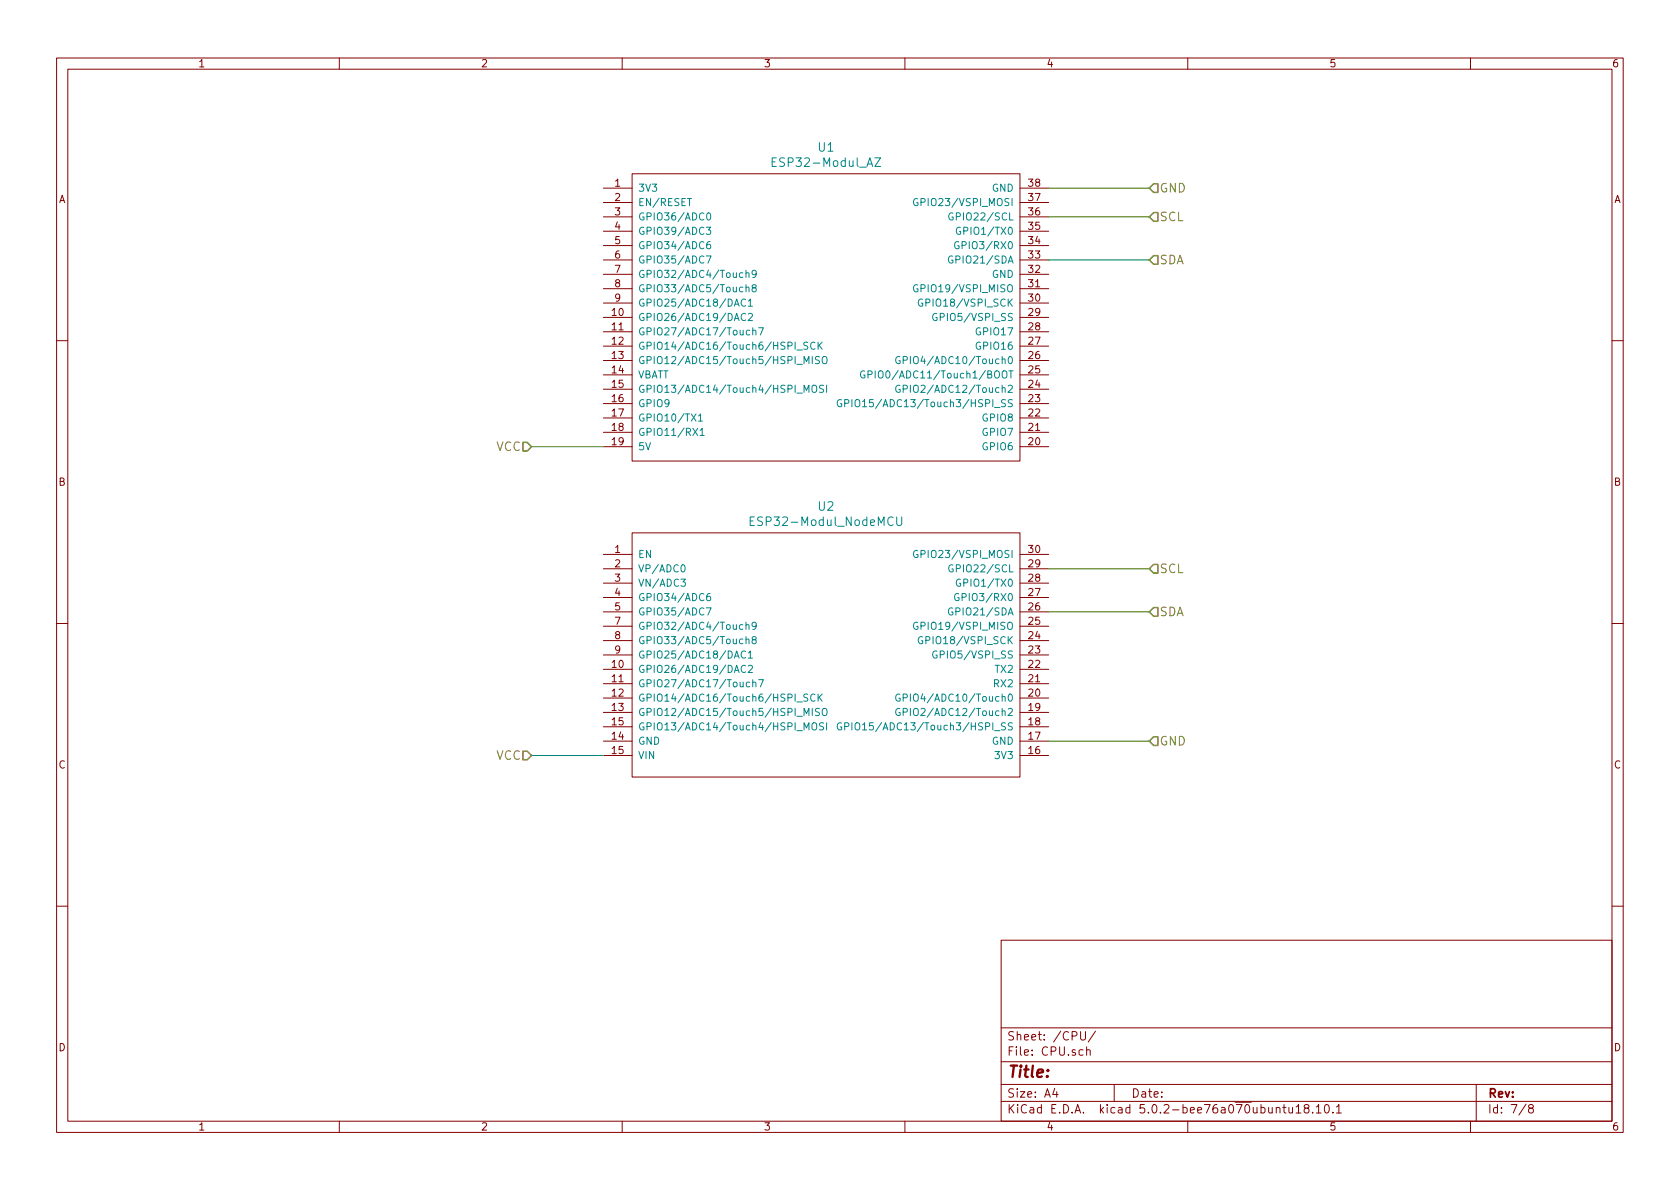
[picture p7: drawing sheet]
<svg xmlns="http://www.w3.org/2000/svg" width="297mm" height="210mm" viewBox="0 0 297 210" stroke-linecap="round" stroke-linejoin="round" font-family="sans-serif">
<g fill="none" stroke="#840000" stroke-width=".18">
<path d="M10 10.3h277v189.9h-277zM12 12.2h273v186.1h-273zM60 10.3v1.9M110 10.3v1.9M160 10.3v1.9M210 10.3v1.9M260 10.3v1.9M106.7 33.3h5.1M106.7 35.8h5.1M106.7 38.3h5.1M111.8 30.7h68.5v50.8h-68.5zM180.3 33.3h5.1"/>
<path d="M180.3 35.8h5.1M180.3 38.3h5.1M106.7 56.1h5.1M106.7 58.7h5.1M106.7 53.6h5.1M106.7 51h5.1M106.7 48.5h5.1M106.7 46h5.1M106.7 43.4h5.1M106.7 40.9h5.1M180.3 56.1h5.1M180.3 58.7h5.1"/>
<path d="M180.3 53.6h5.1M180.3 51h5.1M180.3 48.5h5.1M180.3 46h5.1M180.3 43.4h5.1M180.3 40.9h5.1M10 60.2h2M106.7 61.2h5.1M106.7 63.7h5.1M106.7 66.3h5.1M106.7 68.8h5.1M106.7 71.4h5.1"/>
<path d="M106.7 73.9h5.1M106.7 76.4h5.1M106.7 79h5.1M180.3 61.2h5.1M180.3 63.7h5.1M180.3 66.3h5.1M180.3 68.8h5.1M180.3 71.4h5.1M180.3 73.9h5.1M180.3 76.4h5.1M180.3 79h5.1M285 60.2h2"/>
<path d="M106.7 98h5.1M111.8 94.2h68.5v43.2h-68.5zM180.3 98h5.1M10 110.3h2M106.7 118.4h5.1M106.7 100.6h5.1M106.7 115.8h5.1M106.7 113.3h5.1M106.7 110.7h5.1M106.7 108.2h5.1M106.7 105.7h5.1M106.7 103.1h5.1"/>
<path d="M180.3 118.4h5.1M180.3 100.6h5.1M180.3 115.8h5.1M180.3 113.3h5.1M180.3 110.7h5.1M180.3 108.2h5.1M180.3 105.7h5.1M180.3 103.1h5.1M285 110.3h2M106.7 120.9h5.1M106.7 123.4h5.1M106.7 126h5.1"/>
<path d="M106.7 131.1h5.1M106.7 128.5h5.1M106.7 133.6h5.1M180.3 120.9h5.1M180.3 123.4h5.1M180.3 126h5.1M180.3 131.1h5.1M180.3 128.5h5.1M180.3 133.6h5.1M10 160.2h2M177 166.3h108v32h-108zM285 160.2h2"/>
<path d="M60 198.3v1.9M110 198.3v1.9M160 198.3v1.9M177 194.8h108M177 191.8h108M177 187.8h108M177 181.8h108M186.5 192.5l-.4 1h1M186.8 193v1M191.1 182.4v1.2l.2 .3h.3l.3-.3v-1.2M191.5 185.7l-.4-.1-.3 .3v.6l.3 .1 .4-.1M192.1 185.7l.2-.1 .4 .1 .1 .9"/>
<path d="M192.1 185.1v1.5M193.7 182.3l-1.3 2M197 191.8v3M210 198.3v1.9M226.8 195.8h.6M227 195.3v1.3l.4 .2M227.9 195.8v.9l.4 .1 .2-.1M228.5 195.8v1M229.2 195.8l.4-.5v1.5M229.2 196.8h.8M230.9 196l-.2-.2-.1-.2 .3-.3h.3l.2 .3v.2l-.7 .2a.48 .48 0 0 0 0 .7l.2 .1 .5-.1a.48 .48 0 0 0-.2-.7M232.1 196.7v.1"/>
<path d="M232.7 195.8l.4-.5v1.5M232.7 196.8h.9M234.3 195.5l.2-.2a.8 .8 0 0 1 .5 .8 .8 .8 0 0 1-.5 .7l-.2-.1-.1-.4zM235.7 196.7v.1M236.3 195.8l.4-.5v1.5M236.3 196.8h.9M260 198.3v1.9M261 191.8v6.5M269.8 195.2l-1.2 2M270.6 196l-.3-.2v-.2l.3-.3h.2l.3 .3-.1 .2-.6 .2a.48 .48 0 0 0-.1 .7l.3 .1 .4-.1a.48 .48 0 0 0-.2-.7"/>
</g>
<g fill="none" stroke="#008484" stroke-width=".18">
<path d="M121.5 35.1h.8M125 37.8l.2-.2a.69 .69 0 0 1 .5 .7 .69 .69 0 0 1-.5 .6l-.2-.1-.1-.4zM136.5 28.6h.5M137.3 27.9h-.8v1.5h.8M154.7 27.9h1l-1 1.5h1M162.2 35.2a.59 .59 0 0 0-.7 .5 .59 .59 0 0 0 .7 .6l.1-.5h-.2M168.5 37.7a.59 .59 0 0 0-.8 .6 .59 .59 0 0 0 .8 .6v-.5h-.2M124.9 40.2h.8l-.5 .5 .4 .1v.6h-.6l-.1-.1M124.9 45.3h.8l-.5 1.2M125.6 42.7l-.4 .1a.87 .87 0 0 0 0 1.2l.4-.1v-.6l-.4-.1-.3 .3M131.3 48.3l-.3-.1-.3 .3 .2 .5h.4M131.3 50.8h-.3l-.3 .2 .2 .6h.4"/>
<path d="M131.8 55.5a.6 .6 0 0 0-.8 .5 .6 .6 0 0 0 .6 .7l.2-.1M131.8 53a.6 .6 0 0 0-.8 .4 .6 .6 0 0 0 .6 .7l.2-.1M131.9 48.4l.2-.2 .3 .1v.8M131.9 50.9l.2-.1h.3v.8M131.9 47.8v1.3M131.9 50.3v1.3M132.3 55.5l.5-.1 .2 .4-.7 .9h.7M132.3 53.2l.4-.3v1.2M132.3 54.1h.7M132.6 58.4h-.4l-.2 .2 .1 .6h.5M133.1 58.5l.2-.1h.3l.1 .8M133.1 58v1.2"/>
<path d="M133.2 50.9l-.2-.3v-.1l.2-.2 .5 .2v.3l-.6 .1-.1 .2v.3l.2 .2h.4l.1-.2v-.4l-.2-.1M133.7 48.4l-.2 .2-.4-.1-.1-.1v-.3l.2-.3h.3l.2 .3a.88 .88 0 0 1-.2 .9l-.4 .1M134.1 58h.9l-.6 1.2M162.2 50.4a.59 .59 0 0 0-.7 .6 .59 .59 0 0 0 .7 .6l.1-.5h-.2M163.1 53a.59 .59 0 0 0-.7 .5 .59 .59 0 0 0 .7 .6v-.5h-.2M165.6 55.5a.59 .59 0 0 0-.7 .6 .59 .59 0 0 0 .7 .5l.1-.4h-.2M168.4 45.3a.59 .59 0 0 0-.7 .6 .59 .59 0 0 0 .7 .6l.1-.5h-.3M169.5 42.8a.59 .59 0 0 0-.7 .6 .59 .59 0 0 0 .7 .5l.1-.4h-.3M169.8 40.3a.59 .59 0 0 0-.7 .5 .59 .59 0 0 0 .7 .6v-.5h-.2M123.5 73.6l.4-.4v1.3M123.5 74.5h.7M123.8 76.1l.4-.4v1.3"/>
<path d="M123.8 77h.7M140.9 61.9h1M142.2 64.3v-1.3l.4 1 .4-1v1.3M142.2 69.4v-1.3l.4 .9 .4-.9v1.3M142.8 60.6l-.5-.1-.1 .1v.4l.5 .2 .1 .3-.2 .3-.5-.1M143.6 68.3a.45 .45 0 0 1 .7 0 .88 .88 0 0 1-.2 1.1l-.4-.1a1.07 1.07 0 0 1-.1-1zM143.6 63v1.3M144.1 60.6a.5 .5 0 0 0-.6 0 .5 .5 0 0 0-.2 .6 .45 .45 0 0 0 .3 .5 .45 .45 0 0 0 .5-.1M144.7 60.5v1.3M144.8 61.1l.6 .7M144.9 63.1l-.5-.1-.2 .2v.3l.6 .3 .1 .3-.2 .2h-.5M145.4 60.5l-.7 .7"/>
<path d="M145.4 63.2l.3-.2a.45 .45 0 0 1 .5 .5v.4l-.2 .4h-.4a.92 .92 0 0 1-.2-1.1zM145.6 68.2l-.5-.1-.2 .3 .1 .3 .6 .2v.4l-.2 .1-.5-.1M146.2 68.1v1.3M148.8 70.7a.59 .59 0 0 0-.8 .6 .59 .59 0 0 0 .8 .6v-.5h-.2M149.4 71.3l.6-.1v-.4l-.6-.1v1.2M150.6 70.7v1.2M151.2 70.8a.45 .45 0 0 1 .8 0 .88 .88 0 0 1-.3 1.1h-.3a1.07 1.07 0 0 1-.2-1.1zM152.9 65.7a.59 .59 0 0 0-.8 .5 .59 .59 0 0 0 .8 .6v-.5h-.2M153.5 66.2h.6l.1-.2-.1-.3-.2-.1h-.4v1.2M159.1 68.2a.59 .59 0 0 0-.7 .6 .59 .59 0 0 0 .7 .5l.1-.4h-.3M159.1 63.1a.59 .59 0 0 0-.7 .6 .59 .59 0 0 0 .7 .6l.1-.5h-.3M159.7 68.8l.7-.1v-.5l-.2-.1h-.5v1.3"/>
<path d="M159.7 63.7l.7-.1v-.4l-.2-.2h-.5v1.3M120.5 100l.2-.1a.67 .67 0 0 1 .5 .6 .67 .67 0 0 1-.5 .6l-.3-.4zM132.6 92.1h.5M133.4 91.4h-.8v1.5h.8M158.5 91.4l.1 1.4a.48 .48 0 0 0 .8 0v-1.4M162.2 97.4a.59 .59 0 0 0-.7 .6 .59 .59 0 0 0 .7 .5l.1-.4h-.2M168.5 99.9a.59 .59 0 0 0-.8 .6 .59 .59 0 0 0 .8 .6v-.5h-.2M120.4 102.4h.8l-.4 .5 .3 .1v.6l-.1 .1-.6-.1M124.9 107.5h.8l-.5 1.3M125.6 104.9l-.4 .1a.87 .87 0 0 0 0 1.2l.4-.1v-.5l-.4-.2-.3 .3M131.3 110.5h-.3l-.3 .2 .2 .5h.4M131.3 113h-.3l-.3 .2 .2 .6h.4"/>
<path d="M131.8 117.8a.6 .6 0 0 0-.8 .4 .6 .6 0 0 0 .6 .7l.2-.1M131.8 115.2a.6 .6 0 0 0-.8 .5 .6 .6 0 0 0 .6 .7l.2-.1M131.9 110.6l.2-.1h.3v.8M131.9 113.1l.2-.1h.3v.8M131.9 110v1.3M131.9 112.6v1.2M132.3 117.8l.5-.2 .2 .4-.7 .9h.7M132.3 115.5l.4-.4v1.3M132.3 116.4h.7M133.2 113.1l-.2-.2v-.2l.2-.1 .5 .1v.3l-.6 .2-.1 .2v.2l.2 .2h.4l.1-.2v-.4l-.2-.1M133.7 110.6l-.2 .2h-.4l-.1-.2v-.3l.2-.3h.3l.2 .3a.88 .88 0 0 1-.2 .9l-.4 .1M162.2 110.1a.59 .59 0 0 0-.7 .6 .59 .59 0 0 0 .7 .5l.1-.4h-.2"/>
<path d="M163.1 112.6a.59 .59 0 0 0-.7 .6 .59 .59 0 0 0 .7 .6v-.5h-.2M165.6 115.2a.59 .59 0 0 0-.7 .6 .59 .59 0 0 0 .7 .5l.1-.5h-.2M168.4 107.6a.59 .59 0 0 0-.7 .5 .59 .59 0 0 0 .7 .6l.1-.5h-.3M169.5 105a.59 .59 0 0 0-.7 .6 .59 .59 0 0 0 .7 .6l.1-.5h-.3M169.8 102.5a.59 .59 0 0 0-.7 .6 .59 .59 0 0 0 .7 .5v-.5h-.2M132.6 120.7l-.4-.1-.2 .2 .1 .6h.5M133.1 120.7l.2-.1 .3 .1 .1 .8M133.1 120.2v1.3M134.1 120.2h.9l-.6 1.3M140.9 124.1h1M142.2 126.5v-1.2l.4 .9 .4-.9v1.2M142.2 129.1v-1.3l.4 .9 .4-.9v1.3"/>
<path d="M142.8 122.8l-.5-.1-.1 .2v.3l.5 .3 .1 .3-.2 .2-.5-.1M143.6 128a.45 .45 0 0 1 .7 0 .88 .88 0 0 1-.2 1.1l-.4-.1a1.07 1.07 0 0 1-.1-1zM143.6 125.3v1.2M144.1 122.9a.5 .5 0 0 0-.6 0 .5 .5 0 0 0-.2 .6 .45 .45 0 0 0 .3 .4 .45 .45 0 0 0 .5 0M144.7 122.7v1.3M144.8 123.3l.6 .7M144.9 125.3h-.5l-.2 .1v.3l.6 .3 .1 .3-.2 .2h-.5M145.4 122.7l-.7 .8M145.4 125.4l.3-.1a.45 .45 0 0 1 .5 .4v.4l-.2 .4h-.4a.92 .92 0 0 1-.2-1.1zM145.6 127.9l-.5-.1-.2 .3 .1 .3 .6 .2v.4l-.2 .1-.5-.1M146.2 127.8v1.3M148.8 127.9a.59 .59 0 0 0-.8 .6 .59 .59 0 0 0 .8 .5v-.5h-.2"/>
<path d="M149.4 128.5l.6-.1v-.5l-.6-.1v1.3M150.6 127.8v1.3M151.2 128a.45 .45 0 0 1 .8 0 .88 .88 0 0 1-.3 1.1l-.3-.1a1.07 1.07 0 0 1-.2-1zM159.1 125.3a.59 .59 0 0 0-.7 .6 .59 .59 0 0 0 .7 .6l.1-.5h-.3M159.1 122.8a.59 .59 0 0 0-.7 .6 .59 .59 0 0 0 .7 .5l.1-.4h-.3M159.7 125.9l.7-.1v-.4l-.2-.1h-.5v1.2M159.7 123.4l.7-.1v-.4l-.2-.2h-.5v1.3"/>
</g>
<path d="M204 32.5h.7v1.5h-.7l-.8-.7zM204 37.6h.7v1.5h-.7l-.8-.8zM203.2 46l.8-.8h.7v1.5h-.7zM92.5 78.2h.7l.8 .8-.8 .8h-.7zM204 99.8h.7v1.5h-.7l-.8-.7zM203.2 108.2l.8-.8h.7v1.6h-.7zM92.5 132.8h.7l.8 .8-.8 .8h-.7zM204 130.3h.7v1.5h-.7l-.8-.7z" fill="none" stroke="#848400" stroke-width=".25"/>
<path d="M185.4 33.3h17.8M185.4 38.3h17.8M185.4 46h17.8M94 79h12.7M185.4 100.6h17.8M185.4 108.2h17.8M94 133.6h12.7M185.4 131.1h17.8" fill="none" stroke="#008400" stroke-width=".18"/>
<text font-size="2.8" fill="#840000" x="178" y="190.5">Title:</text>
<g font-size="2.1" fill="#008484">
<text x="137.3" y="29.5">ESP32-Modul_AZ</text>
<text x="144.7" y="26.8">U1</text>
<text x="133.6" y="93">ESP32-Modul_NodeMCU</text>
<text x="144.7" y="90.3">U2</text>
</g>
<g font-size="2.1" fill="#848400">
<text x="205" y="34">GND</text>
<text x="205" y="39.1">SCL</text>
<text x="205" y="46.7">SDA</text>
<text x="87.7" y="79.8">VCC</text>
<text x="205" y="101.3">SCL</text>
<text x="205" y="109">SDA</text>
<text x="205" y="131.8">GND</text>
<text x="87.7" y="134.4">VCC</text>
</g>
<g font-size="2.1" fill="#840000">
<text x="178" y="184">Sheet: /CPU/</text>
<text x="178" y="186.7">File: CPU.sch</text>
<text x="178" y="196.9">KiCad E.D.A. kicad 5.0.2-bee76a070ubuntu18.10.1</text>
<text x="178" y="194.1">Size: A4</text>
<text x="200" y="194.1">Date:</text>
<text x="263" y="194.1">Rev:</text>
<text x="263" y="196.9">Id: 7/8</text>
</g>
<g font-size="1.8" fill="#840000">
<text x="35" y="11.9">1</text>
<text x="85" y="11.9">2</text>
<text x="135" y="11.9">3</text>
<text x="185" y="11.9">4</text>
<text x="235" y="11.9">5</text>
<text x="285" y="11.9">6</text>
<text x="10.4" y="35.9">A</text>
<text x="108.7" y="33">1</text>
<text x="108.7" y="35.6">2</text>
<text x="181.9" y="35.6">37</text>
<text x="181.9" y="33">38</text>
<text x="285.4" y="35.9">A</text>
<text x="108.7" y="38.1">3</text>
<text x="108.7" y="40.6">4</text>
<text x="181.9" y="40.6">35</text>
<text x="181.9" y="38.1">36</text>
<text x="108.7" y="43.2">5</text>
<text x="108.7" y="45.7">6</text>
<text x="181.9" y="45.7">33</text>
<text x="181.9" y="43.2">34</text>
<text x="108.7" y="48.3">7</text>
<text x="108.7" y="50.8">8</text>
<text x="108.7" y="53.3">9</text>
<text x="181.9" y="53.3">30</text>
<text x="181.9" y="50.8">31</text>
<text x="181.9" y="48.3">32</text>
<text x="108.3" y="55.9">10</text>
<text x="108.3" y="58.4">11</text>
<text x="181.9" y="58.4">28</text>
<text x="181.9" y="55.9">29</text>
<text x="108.3" y="61">12</text>
<text x="108.3" y="63.5">13</text>
<text x="181.9" y="63.5">26</text>
<text x="181.9" y="61">27</text>
<text x="108.3" y="66">14</text>
<text x="108.3" y="68.6">15</text>
<text x="108.3" y="71.1">16</text>
<text x="181.9" y="71.1">23</text>
<text x="181.9" y="68.6">24</text>
<text x="181.9" y="66">25</text>
<text x="108.3" y="73.7">17</text>
<text x="108.3" y="76.2">18</text>
<text x="181.9" y="76.2">21</text>
<text x="181.9" y="73.7">22</text>
<text x="108.3" y="78.7">19</text>
<text x="181.9" y="78.7">20</text>
<text x="10.4" y="85.9">B</text>
<text x="285.4" y="85.9">B</text>
<text x="108.7" y="97.8">1</text>
<text x="108.7" y="100.3">2</text>
<text x="181.9" y="100.3">29</text>
<text x="181.9" y="97.8">30</text>
<text x="108.7" y="102.9">3</text>
<text x="108.7" y="105.4">4</text>
<text x="108.7" y="107.9">5</text>
<text x="181.9" y="107.9">26</text>
<text x="181.9" y="105.4">27</text>
<text x="181.9" y="102.9">28</text>
<text x="108.7" y="110.5">7</text>
<text x="108.7" y="113">8</text>
<text x="181.9" y="113">24</text>
<text x="181.9" y="110.5">25</text>
<text x="108.3" y="118.1">10</text>
<text x="108.7" y="115.6">9</text>
<text x="181.9" y="118.1">22</text>
<text x="181.9" y="115.6">23</text>
<text x="108.3" y="120.6">11</text>
<text x="108.3" y="123.2">12</text>
<text x="108.3" y="125.7">13</text>
<text x="181.9" y="125.7">19</text>
<text x="181.9" y="123.2">20</text>
<text x="181.9" y="120.6">21</text>
<text x="108.3" y="130.8">14</text>
<text x="108.3" y="128.3">15</text>
<text x="181.9" y="130.8">17</text>
<text x="181.9" y="128.3">18</text>
<text x="10.4" y="135.9">C</text>
<text x="108.3" y="133.3">15</text>
<text x="181.9" y="133.3">16</text>
<text x="285.4" y="135.9">C</text>
<text x="10.4" y="185.9">D</text>
<text x="285.4" y="185.9">D</text>
<text x="35" y="199.9">1</text>
<text x="85" y="199.9">2</text>
<text x="135" y="199.9">3</text>
<text x="185" y="199.9">4</text>
<text x="235" y="199.9">5</text>
<text x="285" y="199.9">6</text>
</g>
<g font-size="1.8" fill="#008484">
<text x="112.8" y="33.9">3V3</text>
<text x="175.4" y="33.9">GND</text>
<text x="112.8" y="36.4">EN/RESET</text>
<text x="112.8" y="39">GPIO36/ADC0</text>
<text x="112.8" y="41.5">GPIO39/ADC3</text>
<text x="162.9" y="36.4">GPIO23/VSPI_MOSI</text>
<text x="168.9" y="39">GPIO22/SCL</text>
<text x="170.2" y="41.5">GPIO1/TX0</text>
<text x="112.8" y="44.1">GPIO34/ADC6</text>
<text x="112.8" y="46.6">GPIO35/ADC7</text>
<text x="168.7" y="46.6">GPIO21/SDA</text>
<text x="170" y="44.1">GPIO3/RX0</text>
<text x="112.8" y="49.1">GPIO32/ADC4/Touch9</text>
<text x="112.8" y="51.7">GPIO33/ADC5/Touch8</text>
<text x="162.9" y="51.7">GPIO19/VSPI_MISO</text>
<text x="175.4" y="49.1">GND</text>
<text x="112.8" y="56.8">GPIO26/ADC19/DAC2</text>
<text x="112.8" y="59.3">GPIO27/ADC17/Touch7</text>
<text x="112.8" y="54.2">GPIO25/ADC18/DAC1</text>
<text x="163.7" y="54.2">GPIO18/VSPI_SCK</text>
<text x="166" y="56.8">GPIO5/VSPI_SS</text>
<text x="172.9" y="59.3">GPIO17</text>
<text x="112.8" y="61.8">GPIO14/ADC16/Touch6/HSPI_SCK</text>
<text x="112.8" y="64.4">GPIO12/ADC15/Touch5/HSPI_MISO</text>
<text x="160.8" y="64.4">GPIO4/ADC10/Touch0</text>
<text x="172.9" y="61.8">GPIO16</text>
<text x="112.8" y="66.9">VBATT</text>
<text x="112.8" y="69.5">GPIO13/ADC14/Touch4/HSPI_MOSI</text>
<text x="155.2" y="66.9">GPIO0/ADC11/Touch1/BOOT</text>
<text x="160.8" y="69.5">GPIO2/ADC12/Touch2</text>
<text x="112.8" y="72">GPIO9</text>
<text x="112.8" y="74.5">GPIO10/TX1</text>
<text x="112.8" y="77.1">GPIO11/RX1</text>
<text x="151.9" y="72">GPIO15/ADC13/Touch3/HSPI_SS</text>
<text x="173.9" y="77.1">GPIO7</text>
<text x="173.9" y="74.5">GPIO8</text>
<text x="112.8" y="79.6">5V</text>
<text x="173.9" y="79.6">GPIO6</text>
<text x="112.8" y="98.7">EN</text>
<text x="112.8" y="101.2">VP/ADC0</text>
<text x="162.9" y="98.7">GPIO23/VSPI_MOSI</text>
<text x="168.9" y="101.2">GPIO22/SCL</text>
<text x="112.8" y="103.8">VN/ADC3</text>
<text x="112.8" y="106.3">GPIO34/ADC6</text>
<text x="170" y="106.3">GPIO3/RX0</text>
<text x="170.2" y="103.8">GPIO1/TX0</text>
<text x="112.8" y="108.8">GPIO35/ADC7</text>
<text x="112.8" y="111.4">GPIO32/ADC4/Touch9</text>
<text x="112.8" y="113.9">GPIO33/ADC5/Touch8</text>
<text x="162.9" y="111.4">GPIO19/VSPI_MISO</text>
<text x="163.7" y="113.9">GPIO18/VSPI_SCK</text>
<text x="168.7" y="108.8">GPIO21/SDA</text>
<text x="112.8" y="119">GPIO26/ADC19/DAC2</text>
<text x="112.8" y="116.5">GPIO25/ADC18/DAC1</text>
<text x="166" y="116.5">GPIO5/VSPI_SS</text>
<text x="176.1" y="119">TX2</text>
<text x="112.8" y="121.5">GPIO27/ADC17/Touch7</text>
<text x="112.8" y="124.1">GPIO14/ADC16/Touch6/HSPI_SCK</text>
<text x="160.8" y="124.1">GPIO4/ADC10/Touch0</text>
<text x="175.9" y="121.5">RX2</text>
<text x="112.8" y="126.6">GPIO12/ADC15/Touch5/HSPI_MISO</text>
<text x="112.8" y="131.7">GND</text>
<text x="112.8" y="129.2">GPIO13/ADC14/Touch4/HSPI_MOSI</text>
<text x="151.9" y="129.2">GPIO15/ADC13/Touch3/HSPI_SS</text>
<text x="160.8" y="126.6">GPIO2/ADC12/Touch2</text>
<text x="175.4" y="131.7">GND</text>
<text x="112.8" y="134.2">VIN</text>
<text x="176.2" y="134.2">3V3</text>
</g>
</svg>
